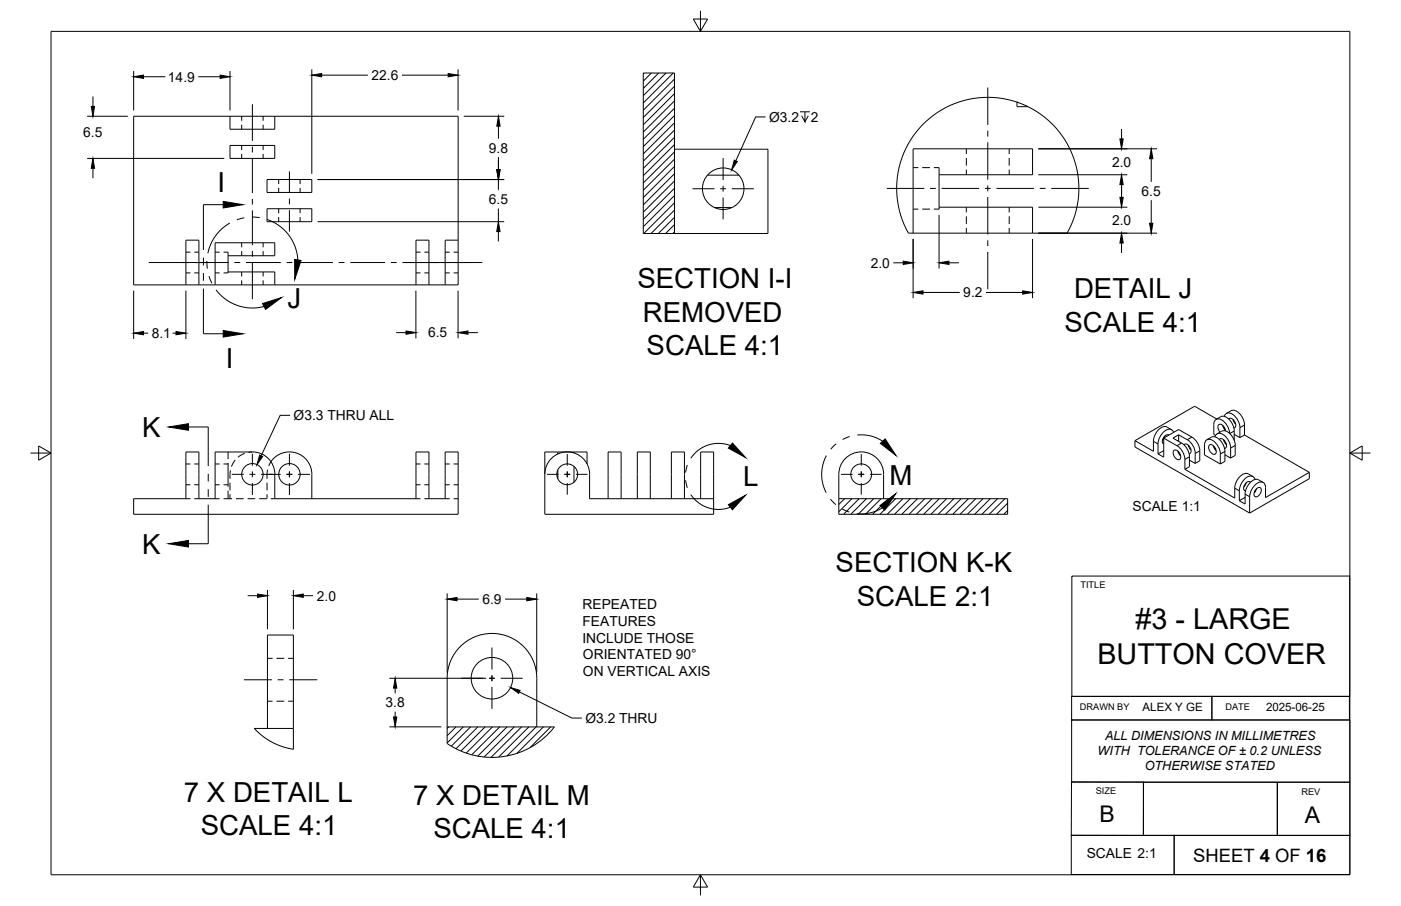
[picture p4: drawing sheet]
<svg xmlns="http://www.w3.org/2000/svg" width="432mm" height="279mm" viewBox="0 0 432 279" stroke-linecap="round" stroke-linejoin="round" font-family="sans-serif">
<!-- layer: Visible -->
<g fill="none" stroke="#000" stroke-width=".31">
<path d="M70.9 35.9h-29.7v52h43.5M70.9 35.9v4h13.8v-4M70.9 35.9h13.8M84.7 35.9h56.5v38.2M313.4 31.5l3.4 1.4M313.4 31.5a28.1 28.1 0 0 0-30.6 8.7 28.1 28.1 0 0 0-2.8 31.7h38.2M313.4 31.5v1.4h3.4M316.8 32.9a28.1 28.1 0 0 1 12.1 39h-10.7M70.9 44.9h13.8v4h-13.8zM82.3 55.4h13.8v4h-13.8zM207.9 46h28.8v26h-38.4v-49.5h9.6v49.5M218 54h9.7"/>
<path d="M82.3 64.4h13.8v4h-13.8zM141.2 74.1h-4v13.8M141.2 74.1v13.8h-56.5M220.2 64h5.4M281.4 71.9v-26h36.8v8h-28.8v10h28.8v8M57.3 87.9v-13.8h4v13.8M66.3 87.9v-13h18.4v4h-14.4v5h14.4v4M128.2 87.9v-13.8h4v13.8M171.9 139.4v.6M176.9 139.4v.3M349.8 135.9v1.9l35.3 20.4M358.7 135.1l4.6 2.7 1.4 1.8a8.5 8.5 0 0 1 .5 5.1"/>
<path d="M358.7 135.1v5.9l-1.8-1M358.7 139l-1.8 1M358.7 135.2l-.4 .5M359 134.4l-.2 .6M360.3 134.2a1.83 1.83 0 0 0-2 2.4l.4 .3M361.1 132.5l-1.4-.8a3 3 0 0 0-3.5 2l-.7 1.8v3.7l-5.7-3.3M361.7 133.4a1.54 1.54 0 0 0-2.7-.5l-.9 .9-.7 1.2a8.8 8.8 0 0 0-.5 5M361.8 138.9a1.85 1.85 0 0 1 2.1 2.4 1 1 0 0 1-1.1 .4 1 1 0 0 1-.8-.7l-.2-.5a1.5 1.5 0 0 1 0-1.6zM362.9 135.9h.4M363 139.1l.9 1.5M363.3 134.1a8.2 8.2 0 0 1 4.2 3l.3 .6a8.3 8.3 0 0 1 .6 5.2M363.3 134.1l-1.8 1a8.2 8.2 0 0 1 4.2 3l.4 .7a8.3 8.3 0 0 1 .5 5.1l-1.4 .8"/>
<path d="M363.3 134.1v2M363.3 139.4v.4M364.9 137.2a1.52 1.52 0 0 1 2.1 1.3l.1 .4a.8 .8 0 0 1-.6 1M366.2 137.3l.9 1.5M367.3 134.8l-4-2.3-4.6 2.6M367.4 134.8l1 .9 .9 1.2a8.3 8.3 0 0 1 .5 5.2l-1.4 .8M371.9 135.6l1.5-.8a3 3 0 0 1 3.4 2l.3 .6a8.9 8.9 0 0 1 .4 4.9l-1.4 .8M372.7 137.3a1.85 1.85 0 0 1 2.1 2.4 1 1 0 0 1-1 .4 1 1 0 0 1-.8-.8l-.3-.4a1.5 1.5 0 0 1 0-1.6zM373.9 137.5l.9 1.5M374.4 138v.5l.3 .1M374.5 134.7a1.53 1.53 0 0 1 1.2-1.1 1.53 1.53 0 0 1 1.5 .5l1.3 1.5 .6 1.3 .2 1.3M374.8 129.3l1.4-.8a3 3 0 0 1 3.5 2l.3 .6a8.5 8.5 0 0 1 .4 4.7"/>
<path d="M375 129.2l-6.8-3.9-18.4 10.6M375.1 133.8l1.5-.8a3 3 0 0 1 3.4 2l.3 .6a8.8 8.8 0 0 1 .4 4.8l-1.4 .9M375.8 135.5a1.52 1.52 0 0 1 2.1 1.3l.1 .4a.8 .8 0 0 1-.6 1.1M376.8 131.2l.9 1.5M377.1 135.6l.9 1.5M377.1 135.7l.3 .2M377.3 131.7v.4l.3 .2M377.3 128.4a1.53 1.53 0 0 1 1.2-1.1 1.53 1.53 0 0 1 1.5 .6l1 .9 .7 1.2a8.6 8.6 0 0 1 .4 5M377.7 132.9a2 2 0 0 0-1.9-2l-.4 .8 .6 1.6M378 127.5l1.4-.8a3 3 0 0 1 3.5 2l.6 1.8 .1 3.7M378.7 129.2a1.52 1.52 0 0 1 2.1 1.4l.1 .3a.8 .8 0 0 1-.6 1.1M379 133.7a4.9 4.9 0 0 0-3.5-4.5 1.44 1.44 0 0 0-1.4 1.7v3.1l.5 .3"/>
<path d="M379.3 138.2v3.1M380 129.3l.9 1.5M380.4 133.9l1.7 1.1M383.6 134.2l19.9 11.5M383.6 134.2l-1.5 .8M41.2 153.8h16.1v-14.4h4v14.4h5v-14.4h11.5a6.9 6.9 0 0 1 6.9 6.9v7.5h43.5v-14.4h4v14.4h5v-14.4h4v19.2h-100zM83.5 142.4a6.9 6.9 0 0 1 7.7-2.7 6.9 6.9 0 0 1 4.9 6.6v7.5M167.9 146.3a6.9 6.9 0 0 1 6.9-6.9 6.9 6.9 0 0 1 6.9 6.9M167.9 146.3v12.3h52v-19.2h-4v14.4M171.9 144.9v2.7M176.9 143.9v4.8M180.9 143.1v-3.7h-13v6.9"/>
<path d="M181.7 146.3v7.5h38.2M187.4 153.8v-14.4h4v14.4M196.4 153.8v-14.4h4v14.4M206.9 153.8v-14.4h4v14.4M272.3 146.3v7.5M272.4 146.3a6.9 6.9 0 0 0-7-6.9 6.9 6.9 0 0 0-6.9 6.9v12.3h52.1v-4.8h-52.1M363.4 140.1l.4 .2M365.2 144.7l15.4 8.9a8.9 8.9 0 0 1 .4-4.9 3.9 3.9 0 0 1 3.4-2.7l1.7 1M366.6 141.9l1.8 1M376.1 140v3.1M376.1 140a4.9 4.9 0 0 0-3.5-4.6 1.44 1.44 0 0 0-1.4 1.8v3.1l4.9 2.8M377.5 140.3l1.8 1"/>
<path d="M383.8 153.4l-1.8 1M383.8 152.4v3l-1.8-1M384.1 148.9l-.8 1.3M385.4 148.7a1.56 1.56 0 0 0-2.1 1.7 .77 .77 0 0 0 .6 1M386.8 147.9a1.53 1.53 0 0 0-1.2-1.1 1.53 1.53 0 0 0-1.5 .5l-.9 .9-.8 1.2a8.7 8.7 0 0 0-.4 5M386.9 151.2v.4l-.3 .2M387.3 150.7a.82 .82 0 0 1 1.4 0 2.08 2.08 0 0 1-1.8 2.5 1.52 1.52 0 0 1 .4-2.5zM387.3 150.7l-.8 1.3M387.9 148l1.4 .8M387.9 148a3 3 0 0 0-3.4 2l-.6 1.2-.2 1.2M390.1 150.4a1.62 1.62 0 0 0-1.1-1.8 1.62 1.62 0 0 0-1.9 .7l-1 1.1-.9 2.1-.1 5.7M403.5 145.7l-13.5 7.7v-3"/>
<path d="M403.5 145.7v1.9l-18.4 10.6M82.4 224.6v-28.8h8v35.3a20.4 20.4 0 0 1-12-6.5h12M137.8 224.2h33.1a24.4 24.4 0 0 1-33.1 5.1v-20.1a13.8 13.8 0 0 1 13.8-13.9 13.8 13.8 0 0 1 13.8 13.9v15"/>
<circle cx="222.9" cy="58.2" r="6.4"/>
<circle cx="77.8" cy="146.3" r="3.3"/>
<circle cx="89.2" cy="146.3" r="3.3"/>
<circle cx="174.8" cy="146.3" r="3.2"/>
<circle cx="265.4" cy="146.3" r="3.2"/>
<circle cx="151.6" cy="209.2" r="6.4"/>
</g>
<!-- layer: Hidden -->
<g fill="none" stroke="#000" stroke-width=".31">
<path d="M74.5 35.9v1.4M74.5 38.5v1.4M81.1 35.9v1.4M81.1 38.5v1.4M74.5 44.9v1.4M74.5 47.5v1.4M81.1 44.9v1.4M81.1 47.5v1.4M85.9 55.4v1.4M85.9 58v1.4M92.5 55.4v1.4M92.5 58v1.4"/>
<path d="M281.4 51.7h1.6M284.2 51.7h2.4M287.8 51.7h1.6v2.2M297.8 45.9v1.6M297.8 48.7v2.4M297.8 52.3v1.6M311 45.9v1.6M311 48.7v2.4M311 52.3v1.6M57.3 77.8h1.4M59.9 77.8h1.4M66.3 77.8h1.4"/>
<path d="M68.9 77.8h1.4v1.1M74.5 74.9v1.4M74.5 77.4v1.5M81.1 74.9v1.4M81.1 77.4v1.5M85.9 64.4v1.4M85.9 67v1.4M92.5 64.4v1.4M92.5 67v1.4M128.2 77.8h1.4M130.8 77.8h1.4M137.2 77.8h1.4"/>
<path d="M139.8 77.8h1.4M281.4 64.5h1.6M284.2 64.5h2.4M289.4 63.9v.6h-1.6M297.8 63.9v1.6M297.8 66.7v2.4M297.8 70.3v1.6M311 63.9v1.6M311 66.7v2.4M311 70.3v1.6M57.3 84.2h1.4M59.9 84.2h1.4"/>
<path d="M66.3 84.2h1.4M70.3 83.9v.3h-1.4M74.5 83.9v1.4M74.5 86.5v1.4M81.1 83.9v1.4M81.1 86.5v1.4M128.2 84.2h1.4M130.8 84.2h1.4M137.2 84.2h1.4M139.8 84.2h1.4M70.3 139.4v2.2M75.4 139.8l-2 1.2"/>
<path d="M77.8 139.4l-1.2 .1M57.3 153.8h1.4M57.3 149.5h1.4M57.3 143.1h1.4M59.9 153.8h1.4M59.9 149.5h1.4M59.9 143.1h1.4M66.3 153.8h1.4M66.3 149.5h1.4M66.3 143.1h1.4M68.9 153.8h2.6M68.9 149.5h1.4"/>
<path d="M68.9 143.1h1.4M70.3 142.7v7.4M70.3 151.3v2.5M70.9 148.8v2.4M70.9 152.4v1.4M71 145.1l-.1 2.6M72.5 141.9l-1.2 2M72.7 153.8h2.4M76.3 153.8h2.4M82.3 152.4v1.4h-2.4M82.3 148.8v2.4M82.5 144.8l-.2 2.9"/>
<path d="M83.4 153.8h1.3M83.5 142.4l-.7 1.3M128.2 153.8h1.4M128.2 149.5h1.4M128.2 143.1h1.4M130.8 153.8h1.4M130.8 149.5h1.4M130.8 143.1h1.4M137.2 153.8h1.4M137.2 149.5h1.4M137.2 143.1h1.4M139.8 153.8h1.4"/>
<path d="M139.8 149.5h1.4M139.8 143.1h1.4M82.4 203h1.6M82.4 216.2h1.6M85.2 203h2.4M85.2 216.2h2.4M88.8 203h1.6M88.8 216.2h1.6"/>
</g>
<!-- layer: Visible Narrow -->
<path d="M355.5 136.1l1.4 .8M364.2 136.6l-1.5 .9M367.3 134.8l-1.4 .8M369.8 139l-1.4 .8M377.5 139.2l-1.4 .8M380.4 132.9l-1.4 .8M380.7 137.4l-1.4 .8M383.6 131.1l-1.5 .8M366.6 140.9l-1.4 .8M380.6 150.5l1.4 .9M383.8 152.4l1.3 .8" fill="none" stroke="#000" stroke-width=".31"/>
<!-- layer: Titleblock -->
<path d="M330.3 177.7h85.7v37.1h-85.7zM330.3 214.8h43.2v7.2h-43.2zM373.5 214.8h42.4v7.2h-42.4zM330.3 222h85.7v19.2h-85.7zM330.2 257.6h31.7v12.1h-31.7zM330.2 241.1l22.2 .1v16.5l-22.2-.1zM352.4 241.2h41.3v16.5h-41.3zM361.9 257.6h54.1v12.1h-54.1zM393.7 241.2h22.4v16.5h-22.4z" fill="none" stroke="#000" stroke-width=".31"/>
<!-- layer: Smart Centers -->
<g fill="none" stroke="#000" stroke-width=".31">
<path d="M77.8 32.2v11.3M304.4 27v11.5M77.8 45.2v1.8M77.8 48.8v10.7M89.2 52.9v6.6M213.4 58.2h6.8M222 58.2h1.8M222.9 48.8v6.7M222.9 57.3v1.8M225.6 58.2h6.7M273.3 58.1h11.6M286.6 58.1h1.8"/>
<path d="M290.2 58.1h11.6M303.6 58.1h1.7M304.4 40.3v1.8M304.4 43.9v11.5M304.4 57.2v1.8M307.1 58.1h11.6M320.4 58.1h1.8M324 58.1h11.6M77.8 61.3v1.8M77.8 64.9v10.7M77.8 77.4v1.8M89.2 61.2v1.8"/>
<path d="M89.2 64.8v6.6M222.9 60.9v6.7M304.4 60.8v11.5M304.4 74.1v1.8M304.4 77.7v11.5M45.8 81h24.7M72.2 81h1.8M75.8 81h10.7M77.8 81v11.3M88.3 81h1.8M91.9 81h10.7M104.4 81h1.8"/>
<path d="M108 81h10.7M120.5 81h1.8M124 81h24.7M77.8 139.9v3.7M89.2 139.9v3.7M71.4 146.3h3.7M76.9 146.3h1.8M77.8 145.4v1.8M77.8 149v3.6M80.5 146.3h6M88.3 146.3h1.8M89.2 145.4v1.8"/>
<path d="M89.2 149v3.6M91.9 146.3h3.6M168.6 146.3h3.5M173.9 146.3h1.8M174.8 140v3.6M174.8 145.4v1.8M174.8 149v3.5M177.5 146.3h3.6M259.2 146.3h3.6M264.5 146.3h1.8M265.5 140v3.6M265.5 145.4v1.8"/>
<path d="M265.5 149v3.5M268.1 146.3h3.6M151.6 199.7v6.8M75.2 209.6h8.6M85.6 209.6h1.8M89.2 209.6h8.6M142.2 209.2h6.7M150.7 209.2h1.8M151.6 208.3v1.8M151.6 211.8v6.8M154.3 209.2h6.8"/>
</g>
<!-- layer: FD_Dimensions -->
<g fill="none" stroke="#000" stroke-width=".31">
<path d="M26.9 35.9h12.5M28.6 29.8v3M41.2 21.9v12.2M44.2 23.7h6.7M61.1 23.7h6.7M70.9 21.9v12.2M96.1 21.4v32.2M99.1 23.2h14.3M123.9 23.2h14.2M141.2 21.4v12.7M143 35.9h12.4M153.6 38.9v3.9"/>
<path d="M235.9 36.1h-3l-6.1 13.5M246.6 34.5h3M248.1 34.5v3l-1-1.8M249.1 35.7l-1 1.8M345.7 39.8v3M26.9 48.9h42.2M28.6 51.9v3M97.9 55.4h57.5M153.6 55.4v3.3M153.6 48.4v3.9M320 45.9h36.6M320 53.9h27.5"/>
<path d="M345.7 56.9v4M354.8 48.9v7.2M97.9 68.4h57.5M153.6 64.3v4.1M153.6 71.4v3.1M281.4 73.7v18.3M289.4 66.3v16.5M318.2 73.7v18.3M320 71.9h36.6M320 63.9h27.5M345.7 75v3M354.8 61.7v7.2"/>
<path d="M41.2 89.6v14.9M57.3 89.6v14.9M128.2 89.6v14.8M141.2 89.6v14.8M275.3 81h3.1M284.5 90.2h11.3M292.5 81h3M303.9 90.2h11.3M44.2 102.7h1.5M53.2 102.7h1.1M122.1 102.6h3M144.2 102.6h3.1"/>
<path d="M89.4 128.1h-3l-5.9 12.4M76.3 183.7h3.1M82.4 181.9v12.2M90.4 181.9v12.2M93.5 183.7h3M137.8 183v24.4M140.9 184.8h6.7M155.7 184.8h6.7M165.4 183v24.4M120 209.2h29.8M121.8 212.2v1.6M121.8 219.5v1.6"/>
<path d="M160.1 213.4l16.2 8h3M120 224.2h16"/>
</g>
<g fill="#000" stroke="#000" stroke-width=".31">
<path d="M28.1 32.8h1l-.5 3.1zM41.2 23.7l3-.5v1zM67.8 23.2l3.1 .5-3.1 .5zM96.1 23.2l3-.5v1zM138.1 22.7l3.1 .5-3.1 .5zM153.6 35.9l.5 3h-1zM28.6 48.9l.5 3h-1zM153.1 52.3h1l-.5 3.1zM226.3 49.4l.9 .4-1.7 2.6zM345.2 42.8h1l-.5 3.1zM345.7 53.9l.5 3h-1zM354.8 45.9l.5 3h-1z"/>
<path d="M153.6 68.4l.5 3h-1zM345.7 71.9l.5 3.1h-1zM345.2 60.9h1l-.5 3zM354.3 68.9h1l-.5 3zM278.4 80.5l3 .5-3 .6zM281.4 90.2l3.1-.5v1zM289.4 81l3.1-.5v1.1zM315.2 89.7l3 .5-3 .5zM41.2 102.7l3-.5v1.1zM54.3 102.2l3 .5-3 .6zM125.1 102.1l3.1 .5-3.1 .5zM141.2 102.6l3-.5v1z"/>
<path d="M80 140.3l1 .5-1.8 2.5zM79.4 183.2l3 .5-3 .5zM90.4 183.7l3.1-.5v1zM137.8 184.8l3.1-.5v1zM162.4 184.3l3 .5-3 .5zM121.8 209.2l.5 3h-1zM157.4 212l2.9 .9-.4 .9zM121.3 221.1h1l-.5 3.1z"/>
</g>
<!-- layer: Border -->
<path d="M15.7 9.7h400.3v260.1h-400.3zM213.7 5.9h4.4l-2.2 3.8zM215.9 3.3v6.4M9.4 139.7h6.3M11.9 137.5l3.8 2.2-3.8 2.2zM416 139.7h6.4M416 139.7l3.8-2.2v4.4zM215.9 269.8l2.2 3.8h-4.4zM215.9 269.8v6.3" fill="none" stroke="#000" stroke-width=".31"/>
<!-- layer: Detail Boundary -->
<g fill="none" stroke="#000" stroke-width=".31">
<path d="M70.8 68.8a14 14 0 0 0-6.7 9.3M75.3 67.2l-2.3 .6M77.7 66.9l2.3 .2M82.3 67.7a14 14 0 0 1 9.5 12.5M63.8 80.5l.1 2.3M64.4 85.2l.9 2.2M66.6 89.4a14.1 14.1 0 0 0 14.8 5.1M225.1 137.4a10.2 10.2 0 0 0-12.2 3.9M257.7 136.9l-1.7 1.6M261.9 134.6l-2.2 .9M264.2 134.2a12.3 12.3 0 0 1 7.9 1.9M211.3 148.1l.6 2.3"/>
<path d="M211.9 143.4l-.6 2.3M212.9 152.5a10.2 10.2 0 0 0 12.2 3.9M254.7 140.5a12.2 12.2 0 0 0-.1 11.5M255.9 153.9l1.7 1.7M259.6 157l2.1 .9M271.9 156.6a12.2 12.2 0 0 1-7.8 1.8"/>
</g>
<path d="M80.9 93.6l5.9-1.8-4.9 3.6zM90.8 80l2 .3-2 5.8zM225.7 136.6l4.1 4.5-5.3-2.9zM271.3 136.7l1.5-1.3 3.4 5.1zM224.5 155.6l5.3-2.9-4.1 4.5zM271.2 155.9l4.9-3.7-3.4 5.1z" fill="#000" stroke="#000" stroke-width=".31"/>
<!-- layer: Hatching -->
<g fill="none" stroke="#000" stroke-width=".31">
<path d="M198.5 22.5l-.2 .3M200.8 22.5l-2.5 2.5M203 22.5l-4.7 4.8M205.3 22.5l-7 7M207.5 22.5l-9.2 9.3M207.9 24.4l-9.6 9.6M207.9 26.6l-9.6 9.6M207.9 28.9l-9.6 9.6M207.9 31.1l-9.6 9.6M207.9 33.4l-9.6 9.6M207.9 35.6l-9.6 9.6M207.9 37.9l-9.6 9.6"/>
<path d="M207.9 40.1l-9.6 9.6M207.9 42.4l-9.6 9.5M207.9 44.6l-9.6 9.6M207.9 46.8l-9.6 9.6M207.9 49.1l-9.6 9.6M207.9 51.3l-9.6 9.6M207.9 53.6l-9.6 9.6M207.9 55.8l-9.6 9.6M207.9 58.1l-9.6 9.6M207.9 60.3l-9.6 9.6M207.9 62.5l-9.5 9.5M207.9 64.8l-7.2 7.2"/>
<path d="M207.9 67l-5 5M207.9 69.3l-2.8 2.7M207.9 71.5l-.5 .5M260.3 153.8l-1.7 1.8M262.6 153.8l-4 4M264.8 153.8l-4.8 4.8M267 153.8l-4.7 4.8M269.3 153.8l-4.8 4.8M271.5 153.8l-4.8 4.8M273.8 153.8l-4.8 4.8M276 153.8l-4.8 4.8M278.3 153.8l-4.8 4.8"/>
<path d="M280.5 153.8l-4.8 4.8M282.8 153.8l-4.8 4.8M285 153.8l-4.8 4.8M287.3 153.8l-4.9 4.8M289.5 153.8l-4.8 4.8M291.7 153.8l-4.8 4.8M294 153.8l-4.8 4.8M296.2 153.8l-4.8 4.8M298.5 153.8l-4.8 4.8M300.7 153.8l-4.8 4.8M303 153.8l-4.8 4.8M305.2 153.8l-4.8 4.8"/>
<path d="M307.4 153.8l-4.7 4.8M309.7 153.8l-4.8 4.8M310.5 155.2l-3.4 3.4M310.5 157.4l-1.1 1.2M138.3 224.2l-.5 .4M140.5 224.2l-2.7 2.7M142.8 224.2l-5 4.9M145 224.2l-5.9 5.9M147.3 224.2l-6.8 6.7M149.5 224.2l-7.4 7.4M151.8 224.2l-8.1 8M154 224.2l-8.6 8.5"/>
<path d="M156.3 224.2l-9 9M158.5 224.2l-9.3 9.2M160.8 224.2l-9.4 9.4M163 224.2l-9.3 9.3M165.2 224.2l-8.9 8.9M167.5 224.2l-8.2 8.1M169.7 224.2l-6.4 6.4"/>
</g>
<!-- layer: Section Lines -->
<path d="M62.7 79.5v2.4M68.8 63.1h-6.1v14M62.7 84.2v2.4M62.7 89v13.9h6.1M58.1 131.7h6.1v12M64.2 146.1v2.4M64.2 150.9v2.3M64.2 155.6v12.1h-6.1" fill="none" stroke="#000" stroke-width=".31"/>
<path d="M68.8 62.1l6.1 1-6.1 1zM68.8 101.9l6.1 1-6.1 1zM52 131.7l6.1-1v2zM52 167.7l6.1-1v2z" fill="#000" stroke="#000" stroke-width=".31"/>
<g font-size="8.9">
<text x="350" y="194">#3 - LARGE</text>
<text x="338.2" y="204.7">BUTTON COVER</text>
</g>
<g font-size="8.5">
<text x="67.1" y="59.1">I</text>
<text x="196.5" y="88.9">SECTION I-I</text>
<text x="88.6" y="94.9">J</text>
<text x="331" y="92">DETAIL J</text>
<text x="198.1" y="99.2">REMOVED</text>
<text x="328.1" y="102.3">SCALE 4:1</text>
<text x="69.6" y="113.5">I</text>
<text x="199.3" y="109.5">SCALE 4:1</text>
<text x="43.8" y="134.7">K</text>
<text x="229.1" y="150">L</text>
<text x="274.1" y="149.4">M</text>
<text x="43.8" y="170.7">K</text>
<text x="257.5" y="176.6">SECTION K-K</text>
<text x="264.1" y="186.8">SCALE 2:1</text>
<text x="56.7" y="247.3">7 X DETAIL L</text>
<text x="127.4" y="248.2">7 X DETAIL M</text>
<text x="61.9" y="257.6">SCALE 4:1</text>
<text x="133.6" y="258.5">SCALE 4:1</text>
</g>
<g font-size="7.1">
<text x="338.9" y="253.6">B</text>
<text x="402.1" y="253.9">A</text>
</g>
<text font-size="5.7" x="367.7" y="265.7">SHEET 4 OF 16</text>
<g font-size="4.3">
<text x="51.8" y="25.2">14.9</text>
<text x="114.5" y="24.7">22.6</text>
<text x="237" y="37.5">Ø3.2</text>
<text x="249.9" y="37.5">2</text>
<text x="25.7" y="42.4">6.5</text>
<text x="150.7" y="47.1">9.8</text>
<text x="342.8" y="51.4">2.0</text>
<text x="150.7" y="63">6.5</text>
<text x="351.9" y="60.4">6.5</text>
<text x="342.8" y="69.4">2.0</text>
<text x="268.4" y="82.5">2.0</text>
<text x="296.9" y="91.7">9.2</text>
<text x="46.8" y="104.2">8.1</text>
<text x="131.9" y="104.1">6.5</text>
<text x="90.5" y="129.6">Ø3.3 THRU ALL</text>
<text x="349.1" y="157.5">SCALE 1:1</text>
<text x="97.7" y="185.2">2.0</text>
<text x="148.7" y="186.3">6.9</text>
<text x="179.6" y="187.9">REPEATED</text>
<text x="179.5" y="193.1">FEATURES</text>
<text x="179.5" y="198.2">INCLUDE THOSE</text>
<text x="179.7" y="203.3">ORIENTATED 90°</text>
<text x="179.7" y="208.5">ON VERTICAL AXIS</text>
<text x="118.8" y="218.2">3.8</text>
<text x="180.4" y="222.9">Ø3.2 THRU</text>
<text x="334.9" y="264.7">SCALE 2:1</text>
</g>
<g font-size="3.9">
<text x="338.3" y="232.8">WITH TOLERANCE OF ± 0.2 UNLESS</text>
<text x="340.6" y="228.1">ALL DIMENSIONS IN MILLIMETRES</text>
<text x="352.8" y="237.5">OTHERWISE STATED</text>
</g>
<g font-size="3.5">
<text x="352.2" y="219.2">ALEX Y GE</text>
<text x="390.2" y="219.3">2025-06-25</text>
</g>
<g font-size="2.8">
<text x="333" y="181.5">TITLE</text>
<text x="332.8" y="219.1">DRAWN BY</text>
<text x="377.7" y="219.1">DATE</text>
<text x="337.7" y="245">SIZE</text>
<text x="401.1" y="245.1">REV</text>
</g>
</svg>
